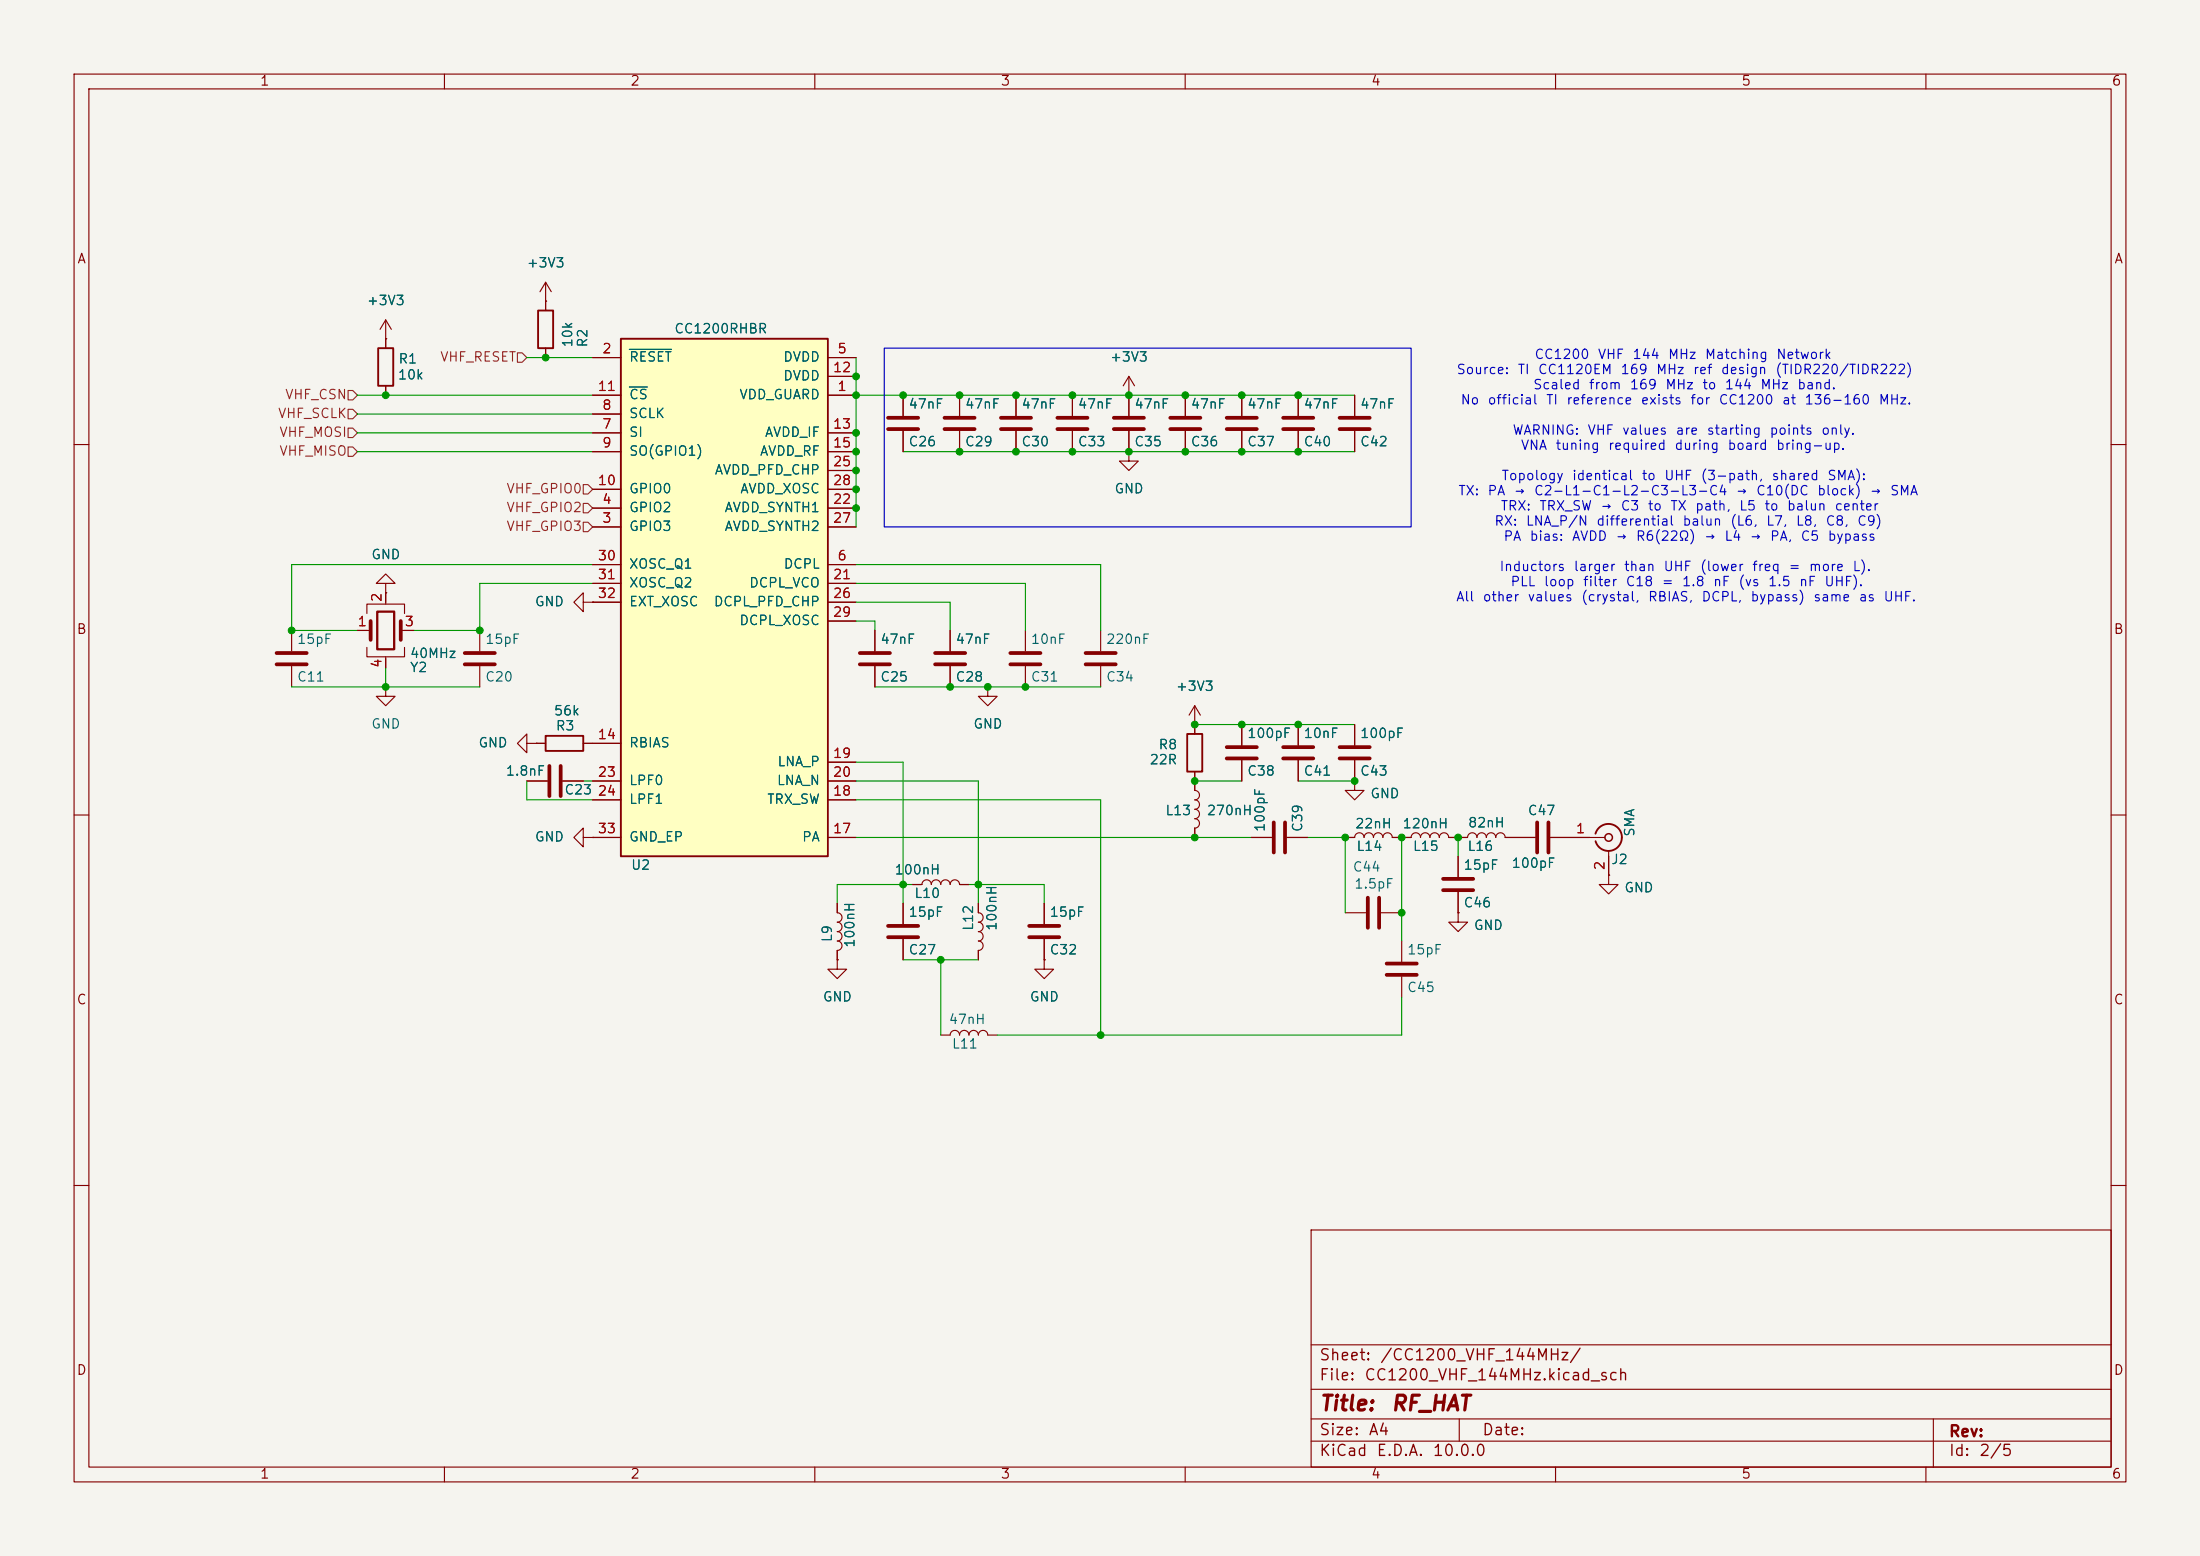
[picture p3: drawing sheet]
<svg xmlns="http://www.w3.org/2000/svg" width="297mm" height="210mm" viewBox="0 0 297 210" stroke-linecap="round" stroke-linejoin="round" font-family="sans-serif">
<path d="M0 0h297v210h-297z" fill="#f5f4ef" stroke="#f5f4ef" stroke-width=".14"/>
<g fill="none" stroke="#840000" stroke-width=".15">
<path d="M10 10h277v190h-277zM12 12h273v186h-273zM60 10v2M110 10v2M160 10v2M210 10v2M260 10v2M52.1 45.7h.1M52.1 43.2l-.8 1.3M52.1 43.2l.7 1.3M52.1 43.2v2.5M121.9 53.3v2.8"/>
<path d="M121.9 58.2v2.8M129.5 53.3v2.8M129.5 58.2v2.8M137.2 53.3v2.8M137.2 58.2v2.8M144.8 53.3v2.8M144.8 58.2v2.8M10 60h2M152.4 61v1.2h1.3l-1.3 1.3-1.3-1.3h1.3M152.4 61h.1M285 60h2M128.3 85.1v2.8"/>
<path d="M128.3 89.9v2.8M133.3 92.7v1.3h1.3l-1.3 1.3-1.2-1.3h1.2M133.3 92.7h.1M138.4 85.1v2.8M138.4 89.9v2.8M148.6 85.1v2.8M148.6 89.9v2.8M10 110h2M189.2 113h1.3a.64 .64 0 0 1 .6-.6 .64 .64 0 0 1 .7 .6 .64 .64 0 0 1 .6-.6 .64 .64 0 0 1 .6 .6 .64 .64 0 0 1 .7-.6 .64 .64 0 0 1 .6 .6 .64 .64 0 0 1 .6-.6 .64 .64 0 0 1 .7 .6h1.2M212.1 113h4.6M217.2 118.1v1.3h1.2l-1.2 1.3-1.3-1.3h1.3M217.2 118.1h.1"/>
<path d="M217.2 114.8v3.3M285 110h2M113 121.9v1.3a.64 .64 0 0 1 .7 .6 .64 .64 0 0 1-.7 .7 .64 .64 0 0 1 .7 .6 .64 .64 0 0 1-.7 .6M113 125.7a.64 .64 0 0 1 .7 .7 .64 .64 0 0 1-.7 .6 .64 .64 0 0 1 .7 .6 .64 .64 0 0 1-.7 .7v1.2M113 129.5v1.3h1.3l-1.3 1.3-1.2-1.3h1.2M113 129.5h.1M121.9 121.9v2.8M121.9 126.7v2.8M127 139.7h1.3a.64 .64 0 0 1 .6-.6 .64 .64 0 0 1 .6 .6 .64 .64 0 0 1 .7-.6 .64 .64 0 0 1 .6 .6 .64 .64 0 0 1 .6-.6 .64 .64 0 0 1 .7 .6 .64 .64 0 0 1 .6-.6 .64 .64 0 0 1 .6 .6h1.3M141 129.5v1.3h1.2l-1.2 1.3-1.3-1.3h1.3M141 129.5h.1M10 160h2"/>
<path d="M177 166h108v32h-108zM285 160h2M60 198v2M110 198v2M160 198v2M177 194.5h108M177 191.5h108M177 187.5h108M177 181.5h108M197 191.5v3M210 198v2M260 198v2"/>
<path d="M261 191.5v6.5"/>
</g>
<g fill="none" stroke="#840000" stroke-width=".51">
<path d="M119.9 56.4h4.1M119.9 57.9h4.1M127.5 56.4h4.1M127.5 57.9h4.1M135.1 56.4h4.1M135.1 57.9h4.1M142.7 56.4h4.1M142.7 57.9h4.1M126.2 88.1h4.1M126.2 89.7h4.1M136.4 88.1h4.1M136.4 89.7h4.1"/>
<path d="M146.6 88.1h4M146.6 89.7h4M119.9 125h4.1M119.9 126.5h4.1"/>
</g>
<path d="M215.4 112.5a1.82 1.82 0 0 1 2-1.3 1.82 1.82 0 0 1 1.6 1.8M218.9 113a1.81 1.81 0 0 1-1.5 1.8 1.81 1.81 0 0 1-2-1.3" fill="none" stroke="#840000" stroke-width=".25"/>
<circle cx="217.2" cy="113" r=".51" fill="none" stroke="#840000" stroke-width=".2"/>
<path d="M83.8 45.7h28v69.9h-28z" fill="#ffffc2"/>
<path d="M51.1 47h2v5.1h-2zM72.6 41.9h2.1v5.1h-2.1zM83.8 45.7h28v69.9h-28zM73.7 99.3h5v2h-5zM160.3 99.1h2v5h-2z" fill="none" stroke="#840000" stroke-width=".25"/>
<g fill="none" stroke="#840000" stroke-width=".15">
<path d="M73.7 38.1l-.8 1.3M73.7 38.1l.7 1.3M73.7 38.1v3.8M52.1 45.7h.1M52.1 45.7v1.3M52.1 52.1v1.2M73.7 40.6h.1M73.7 47v1.3M80 53.3h3.8M80 48.3h3.8M80 58.4h3.8M80 55.9h3.8"/>
<path d="M111.8 53.3h3.8M111.8 48.3h3.8M111.8 58.4h3.8M111.8 50.8h3.8M121.9 53.3v2.8M121.9 58.2v2.8M129.5 53.3v2.8M129.5 58.2v2.8M137.2 53.3v2.8M137.2 58.2v2.8M144.8 53.3v2.8M144.8 58.2v2.8"/>
<path d="M152.4 53.3h.1M152.4 50.8l-.8 1.3M152.4 50.8l.8 1.3M152.4 50.8v5.3M152.4 58.2v2.8M160 53.3v2.8M160 58.2v2.8M167.6 53.3v2.8M167.6 58.2v2.8M175.3 53.3v2.8M175.3 58.2v2.8M182.9 53.3v2.8"/>
<path d="M182.9 58.2v2.8M52.1 78.7h1.2l-1.2-1.2-1.3 1.2h1.3v1.3M80 71.1h3.8M80 68.6h3.8M80 76.2h3.8M80 61h3.8M80 66h3.8M80 78.7h3.8M111.8 71.1h3.8M111.8 68.6h3.8M111.8 76.2h3.8M111.8 61h3.8"/>
<path d="M111.8 66h3.8M111.8 78.7h3.8M111.8 63.5h3.8M152.4 61h.1M39.4 85.1v2.8M39.4 89.9v2.8M48.3 85.1h1.7M49.5 82.8v-1.3h5.1v1.3M49.5 87.4v1.2h5.1v-1.2M52.1 80h.1M52.1 92.7v1.3h1.2l-1.2 1.3-1.3-1.3h1.3M52.1 92.7h.1"/>
<path d="M52.1 80v1.5M52.1 88.6v1.6M54.1 85.1h1.8M64.8 85.1v2.8M64.8 89.9v2.8M78.7 81.3v-1.3l-1.2 1.3 1.2 1.3v-1.3h1.3M80 81.3h.1M80 81.3h3.8M111.8 81.3h3.8M111.8 83.8h3.8M118.1 85.1v2.8M118.1 89.9v2.8"/>
<path d="M128.3 85.1v2.8M128.3 89.9v2.8M133.3 92.7h.1M161.3 97.8h.1M161.3 95.3v3.8M161.3 95.3l-.8 1.2M161.3 95.3l.8 1.2M167.6 97.8v2.8M175.3 97.8v2.8M182.9 97.8v2.8M71.1 100.3v-1.2l-1.3 1.2 1.3 1.3v-1.3h1.3M71.1 105.4h2.8"/>
<path d="M72.4 100.3h.1M72.4 100.3h1.3M75.9 105.4h2.8M78.7 113v-1.2l-1.2 1.2 1.2 1.3v-1.3h1.3M78.7 100.3h5.1M80 113h.1M80 113h3.8M80 108h3.8M80 105.4h3.8M111.8 113h3.8M111.8 108h3.8M111.8 102.9h3.8"/>
<path d="M111.8 105.4h3.8M123.2 119.4h1.3a.64 .64 0 0 1 .6-.7 .64 .64 0 0 1 .6 .7 .64 .64 0 0 1 .7-.7 .64 .64 0 0 1 .6 .7 .64 .64 0 0 1 .6-.7 .64 .64 0 0 1 .7 .7 .64 .64 0 0 1 .6-.7 .64 .64 0 0 1 .6 .7h1.3M161.3 104.1v2.6a.64 .64 0 0 1 .6 .6 .64 .64 0 0 1-.6 .7M161.3 108a.64 .64 0 0 1 .6 .6 .64 .64 0 0 1-.6 .6 .64 .64 0 0 1 .6 .7 .64 .64 0 0 1-.6 .6 .64 .64 0 0 1 .6 .6 .64 .64 0 0 1-.6 .7M161.3 111.8v1.2M167.6 102.6v2.8M168.9 113h2.8M173.7 113h2.8M175.3 102.6v2.8M181.6 113h1.3a.64 .64 0 0 1 .6-.6 .64 .64 0 0 1 .6 .6 .64 .64 0 0 1 .7-.6 .64 .64 0 0 1 .6 .6 .64 .64 0 0 1 .7-.6 .64 .64 0 0 1 .6 .6 .64 .64 0 0 1 .6-.6 .64 .64 0 0 1 .7 .6h2.5M182.9 105.4v1.3h1.2l-1.2 1.3-1.3-1.3h1.3M182.9 105.4h.1"/>
<path d="M182.9 102.6v2.8M195.6 113h2.5a.64 .64 0 0 1 .7-.6 .64 .64 0 0 1 .6 .6 .64 .64 0 0 1 .6-.6 .64 .64 0 0 1 .7 .6 .64 .64 0 0 1 .6-.6 .64 .64 0 0 1 .6 .6 .64 .64 0 0 1 .7-.6 .64 .64 0 0 1 .6 .6h4.1M196.8 115.6v2.8M209.3 113h5.3M217.2 118.1h.1M217.2 115.6v2.5M113 129.5h.1M113 121.9v1.3M113 128.3v1.2M121.9 121.9v2.8M121.9 126.7v2.8M132.1 121.9v1.3a.64 .64 0 0 1 .6 .6 .64 .64 0 0 1-.6 .7 .64 .64 0 0 1 .6 .6 .64 .64 0 0 1-.6 .6"/>
<path d="M132.1 125.7a.64 .64 0 0 1 .6 .7 .64 .64 0 0 1-.6 .6 .64 .64 0 0 1 .6 .6 .64 .64 0 0 1-.6 .7v1.2M141 129.5h.1M141 121.9v2.8M141 126.7v2.8M181.6 123.2h2.8M186.4 123.2h2.8M189.2 127v2.8M189.2 131.8v2.8M196.8 123.2v1.3h1.3l-1.3 1.2-1.2-1.2h1.2M196.8 123.2h.1M196.8 120.4v2.8"/>
</g>
<path d="M85 47.2h5.7M85 52.2h2.4" fill="none" stroke="#006464" stroke-width=".15"/>
<g fill="none" stroke="#840000" stroke-width=".51">
<path d="M150.4 56.4h4M150.4 57.9h4M158 56.4h4.1M158 57.9h4.1M165.6 56.4h4.1M165.6 57.9h4.1M173.2 56.4h4.1M173.2 57.9h4.1M180.8 56.4h4.1M180.8 57.9h4.1M37.3 88.1h4.1M37.3 89.7h4.1"/>
<path d="M50 83.8v2.6M54.1 83.8v2.6M62.7 88.1h4.1M62.7 89.7h4.1M116.1 88.1h4M116.1 89.7h4M74.2 103.4v4M75.7 103.4v4M165.6 100.8h4.1M165.6 102.4h4.1M172 111v4.1M173.2 100.8h4.1"/>
<path d="M173.2 102.4h4.1M173.5 111v4.1M180.8 100.8h4.1M180.8 102.4h4.1M194.8 118.6h4.1M207.5 111v4.1M209 111v4.1M138.9 125h4.1M138.9 126.5h4.1M184.7 121.2v4M186.2 121.2v4M187.2 130h4.1"/>
<path d="M187.2 131.6h4.1M194.8 120.1h4.1"/>
</g>
<path d="M50.9 82.6h2.3v5h-2.3z" fill="none" stroke="#840000" stroke-width=".3"/>
<path d="M47 55.2h.6l.7 .7-.7 .6h-.6zM47 57.8h.6l.7 .6-.7 .7h-.6zM47 52.7h.6l.7 .6-.7 .7h-.6zM69.8 47.6h.7l.6 .7-.6 .6h-.7zM47 60.3h.6l.7 .7-.7 .6h-.6zM78.7 67.9h.7l.6 .7-.6 .6h-.7zM78.7 70.5h.7l.6 .6-.6 .7h-.7zM78.7 65.4h.7l.6 .6-.6 .7h-.7z" fill="none" stroke="#725600" stroke-width=".15"/>
<g fill="none" stroke="#009600" stroke-width=".15">
<path d="M48.3 53.3h31.7M48.3 55.9h31.7M48.3 58.4h31.7M71.1 48.3h8.9M115.6 53.3h67.3M115.6 48.3v22.8M48.3 61h31.7M80 76.2h-40.6v8.9h8.9M80 78.7h-15.2v6.4h-8.9M115.6 76.2h33v8.9M115.6 78.7h22.8v6.4M121.9 61h61"/>
<path d="M39.4 92.7h25.4M52.1 90.2v2.5M115.6 81.3h12.7v3.8M115.6 83.8h2.5v1.3M118.1 92.7h30.5M161.3 97.8h21.6M71.1 105.4v2.6h8.9M78.7 105.4h1.3M115.6 102.9h6.3v19M115.6 105.4h16.5v16.5M115.6 108h33v31.7M115.6 113h53.3"/>
<path d="M123.2 119.4h-10.2v2.5M130.8 119.4h10.2v2.5M161.3 105.4h6.3M175.3 105.4h7.6M176.5 113h5.1v10.2M189.2 113v14M196.8 113v2.6M121.9 129.5h10.2M127 129.5v10.2M189.2 134.6v5.1h-54.6"/>
</g>
<path d="M119.4 47h71.1v24.1h-71.1z" fill="none" stroke="#0000c2" stroke-width=".15"/>
<g fill="#009600" stroke="#009600" stroke-width=".14">
<circle cx="189.2" cy="123.2" r=".46"/>
<circle cx="160" cy="53.3" r=".46"/>
<circle cx="167.6" cy="61" r=".46"/>
<circle cx="167.6" cy="53.3" r=".46"/>
<circle cx="161.3" cy="97.8" r=".46"/>
<circle cx="167.6" cy="97.8" r=".46"/>
<circle cx="161.3" cy="113" r=".46"/>
<circle cx="175.3" cy="97.8" r=".46"/>
<circle cx="161.3" cy="105.4" r=".46"/>
<circle cx="181.6" cy="113" r=".46"/>
<circle cx="196.8" cy="113" r=".46"/>
<circle cx="137.2" cy="61" r=".46"/>
<circle cx="121.9" cy="53.3" r=".46"/>
<circle cx="115.6" cy="50.8" r=".46"/>
<circle cx="115.6" cy="58.4" r=".46"/>
<circle cx="115.6" cy="53.3" r=".46"/>
<circle cx="129.5" cy="53.3" r=".46"/>
<circle cx="144.8" cy="61" r=".46"/>
<circle cx="137.2" cy="53.3" r=".46"/>
<circle cx="129.5" cy="61" r=".46"/>
<circle cx="138.4" cy="92.7" r=".46"/>
<circle cx="133.3" cy="92.7" r=".46"/>
<circle cx="128.3" cy="92.7" r=".46"/>
<circle cx="115.6" cy="61" r=".46"/>
<circle cx="115.6" cy="63.5" r=".46"/>
<circle cx="115.6" cy="68.6" r=".46"/>
<circle cx="115.6" cy="66" r=".46"/>
<circle cx="189.2" cy="113" r=".46"/>
<circle cx="121.9" cy="119.4" r=".46"/>
<circle cx="148.6" cy="139.7" r=".46"/>
<circle cx="127" cy="129.5" r=".46"/>
<circle cx="182.9" cy="105.4" r=".46"/>
<circle cx="132.1" cy="119.4" r=".46"/>
<circle cx="52.1" cy="92.7" r=".46"/>
<circle cx="39.4" cy="85.1" r=".46"/>
<circle cx="64.8" cy="85.1" r=".46"/>
<circle cx="152.4" cy="61" r=".46"/>
<circle cx="152.4" cy="53.3" r=".46"/>
<circle cx="160" cy="61" r=".46"/>
<circle cx="144.8" cy="53.3" r=".46"/>
<circle cx="175.3" cy="61" r=".46"/>
<circle cx="175.3" cy="53.3" r=".46"/>
<circle cx="73.7" cy="48.3" r=".46"/>
<circle cx="52.1" cy="53.3" r=".46"/>
</g>
<g font-size="2" fill="#840000">
<text x="178" y="190.9">Title:</text>
<text x="187.7" y="190.9">RF_HAT</text>
</g>
<g font-size="1.5" fill="#840000">
<text x="178" y="184">Sheet:</text>
<text x="186.2" y="184">/CC1200_VHF_144MHz/</text>
<text x="178" y="186.7">File:</text>
<text x="184.1" y="186.7">CC1200_VHF_144MHz.kicad_sch</text>
<text x="178" y="196.9">KiCad</text>
<text x="178" y="194.1">Size:</text>
<text x="184.7" y="194.1">A4</text>
<text x="185.7" y="196.9">E.D.A.</text>
<text x="193.3" y="196.9">10.0.0</text>
<text x="200" y="194.1">Date:</text>
<text x="263" y="194.3">Rev:</text>
<text x="263" y="196.9">Id:</text>
<text x="267.1" y="196.9">2/5</text>
</g>
<g font-size="1.3" fill="#840000">
<text x="35" y="11.9">1</text>
<text x="85" y="11.9">2</text>
<text x="135" y="11.9">3</text>
<text x="185" y="11.9">4</text>
<text x="235" y="11.9">5</text>
<text x="285" y="11.9">6</text>
<text x="10.3" y="35.9">A</text>
<text x="285.3" y="35.9">A</text>
<text x="10.3" y="85.9">B</text>
<text x="285.3" y="85.9">B</text>
<text x="10.3" y="135.9">C</text>
<text x="285.3" y="135.9">C</text>
<text x="10.3" y="185.9">D</text>
<text x="285.3" y="185.9">D</text>
<text x="35" y="199.9">1</text>
<text x="85" y="199.9">2</text>
<text x="135" y="199.9">3</text>
<text x="185" y="199.9">4</text>
<text x="235" y="199.9">5</text>
<text x="285" y="199.9">6</text>
</g>
<g font-size="1.3" fill="#006464">
<text x="49.4" y="41.5">+3V3</text>
<text x="71" y="36.4">+3V3</text>
<text x="77.6" y="47" transform="rotate(-90 77.6 47)">10k</text>
<text x="79.6" y="47" transform="rotate(-90 79.6 47)">R2</text>
<text x="90.9" y="45.3">CC1200RHBR</text>
<text x="53.6" y="51.5">10k</text>
<text x="53.7" y="49.4">R1</text>
<text x="84.8" y="49.1">RESET</text>
<text x="105.6" y="49.1">DVDD</text>
<text x="105.6" y="51.7">DVDD</text>
<text x="149.8" y="49.1">+3V3</text>
<text x="84.8" y="59.3">SI</text>
<text x="84.8" y="56.7">SCLK</text>
<text x="84.8" y="54.2">CS</text>
<text x="99.7" y="54.2">VDD_GUARD</text>
<text x="103.2" y="59.3">AVDD_IF</text>
<text x="122.6" y="55.5">47nF</text>
<text x="130.2" y="55.5">47nF</text>
<text x="137.8" y="55.5">47nF</text>
<text x="145.4" y="55.5">47nF</text>
<text x="153" y="55.5">47nF</text>
<text x="160.7" y="55.5">47nF</text>
<text x="168.3" y="55.5">47nF</text>
<text x="175.9" y="55.5">47nF</text>
<text x="183.5" y="55.5">47nF</text>
<text x="84.8" y="61.8">SO(GPIO1)</text>
<text x="96.4" y="64.4">AVDD_PFD_CHP</text>
<text x="102.5" y="61.8">AVDD_RF</text>
<text x="122.6" y="60.6">C26</text>
<text x="130.2" y="60.6">C29</text>
<text x="137.8" y="60.6">C30</text>
<text x="145.4" y="60.6">C33</text>
<text x="153" y="60.6">C35</text>
<text x="160.7" y="60.6">C36</text>
<text x="168.3" y="60.6">C37</text>
<text x="175.9" y="60.6">C40</text>
<text x="183.5" y="60.6">C42</text>
<text x="84.8" y="72">GPIO3</text>
<text x="84.8" y="69.4">GPIO2</text>
<text x="84.8" y="66.9">GPIO0</text>
<text x="97.7" y="69.4">AVDD_SYNTH1</text>
<text x="97.7" y="72">AVDD_SYNTH2</text>
<text x="99.8" y="66.9">AVDD_XOSC</text>
<text x="150.4" y="66.9">GND</text>
<text x="50" y="75.8">GND</text>
<text x="84.8" y="77.1">XOSC_Q1</text>
<text x="105.7" y="77.1">DCPL</text>
<text x="72.1" y="82.1">GND</text>
<text x="84.8" y="79.6">XOSC_Q2</text>
<text x="84.8" y="82.1">EXT_XOSC</text>
<text x="96.3" y="82.1">DCPL_PFD_CHP</text>
<text x="101" y="79.6">DCPL_VCO</text>
<text x="40" y="87.2">15pF</text>
<text x="55.3" y="89.1">40MHz</text>
<text x="65.4" y="87.2">15pF</text>
<text x="99.7" y="84.7">DCPL_XOSC</text>
<text x="118.8" y="87.2">47nF</text>
<text x="128.9" y="87.2">47nF</text>
<text x="139.1" y="87.2">10nF</text>
<text x="149.2" y="87.2">220nF</text>
<text x="40" y="92.3">C11</text>
<text x="55.3" y="91">Y2</text>
<text x="65.4" y="92.3">C20</text>
<text x="118.8" y="92.3">C25</text>
<text x="128.9" y="92.3">C28</text>
<text x="139.1" y="92.3">C31</text>
<text x="149.2" y="92.3">C34</text>
<text x="158.6" y="93.6">+3V3</text>
<text x="50" y="98.7">GND</text>
<text x="64.5" y="101.2">GND</text>
<text x="74.7" y="96.9">56k</text>
<text x="74.9" y="98.9">R3</text>
<text x="84.8" y="101.2">RBIAS</text>
<text x="131.3" y="98.7">GND</text>
<text x="156.3" y="101.4">R8</text>
<text x="168.3" y="99.9">100pF</text>
<text x="175.9" y="99.9">10nF</text>
<text x="183.5" y="99.9">100pF</text>
<text x="68.2" y="105">1.8nF</text>
<text x="76.1" y="107.5">C23</text>
<text x="84.8" y="106.3">LPF0</text>
<text x="104.8" y="106.3">LNA_N</text>
<text x="104.9" y="103.7">LNA_P</text>
<text x="155.1" y="103.5">22R</text>
<text x="168.3" y="105">C38</text>
<text x="175.9" y="105">C41</text>
<text x="183.5" y="105">C43</text>
<text x="72.1" y="113.9">GND</text>
<text x="84.8" y="108.8">LPF1</text>
<text x="84.8" y="113.9">GND_EP</text>
<text x="103.5" y="108.8">TRX_SW</text>
<text x="108.2" y="113.9">PA</text>
<text x="157.2" y="110.3">L13</text>
<text x="162.8" y="110.3">270nH</text>
<text x="171" y="112.4" transform="rotate(-90 171 112.4)">100pF</text>
<text x="176.1" y="112.4" transform="rotate(-90 176.1 112.4)">C39</text>
<text x="182.8" y="112.1">22nH</text>
<text x="184.9" y="108.1">GND</text>
<text x="189.3" y="112.1">120nH</text>
<text x="198.1" y="112">82nH</text>
<text x="206.2" y="110.3">C47</text>
<text x="221" y="113" transform="rotate(-90 221 113)">SMA</text>
<text x="85.1" y="117.7">U2</text>
<text x="120.7" y="118.3">100nH</text>
<text x="182.5" y="118">C44</text>
<text x="183" y="115.2">L14</text>
<text x="190.6" y="115.2">L15</text>
<text x="197.5" y="117.7">15pF</text>
<text x="198" y="115.2">L16</text>
<text x="204" y="117.4">100pF</text>
<text x="217.4" y="116.9">J2</text>
<text x="122.6" y="124.1">15pF</text>
<text x="123.3" y="121.5">L10</text>
<text x="131.7" y="125.7" transform="rotate(-90 131.7 125.7)">L12</text>
<text x="134.8" y="125.7" transform="rotate(-90 134.8 125.7)">100nH</text>
<text x="141.6" y="124.1">15pF</text>
<text x="182.7" y="120.2">1.5pF</text>
<text x="197.5" y="122.8">C46</text>
<text x="198.9" y="125.8">GND</text>
<text x="219.2" y="120.8">GND</text>
<text x="112.6" y="127.2" transform="rotate(-90 112.6 127.2)">L9</text>
<text x="115.7" y="128" transform="rotate(-90 115.7 128)">100nH</text>
<text x="122.6" y="129.1">C27</text>
<text x="141.6" y="129.1">C32</text>
<text x="189.9" y="129.1">15pF</text>
<text x="111" y="135.5">GND</text>
<text x="138.9" y="135.5">GND</text>
<text x="189.9" y="134.2">C45</text>
<text x="128" y="138.5">47nH</text>
<text x="128.4" y="141.8">L11</text>
</g>
<g font-size="1.3" fill="#725600">
<text x="59.3" y="49.1">VHF_RESET</text>
<text x="37.4" y="56.7">VHF_SCLK</text>
<text x="37.6" y="59.3">VHF_MOSI</text>
<text x="38.4" y="54.2">VHF_CSN</text>
<text x="37.6" y="61.8">VHF_MISO</text>
<text x="68.3" y="69.4">VHF_GPIO2</text>
<text x="68.3" y="72">VHF_GPIO3</text>
<text x="68.3" y="66.9">VHF_GPIO0</text>
</g>
<g font-size="1.3" fill="#a90000">
<text x="80.6" y="53.1">11</text>
<text x="81.2" y="48">2</text>
<text x="112.4" y="50.5">12</text>
<text x="113" y="53.1">1</text>
<text x="113" y="48">5</text>
<text x="81.2" y="58.2">7</text>
<text x="81.2" y="55.6">8</text>
<text x="112.4" y="58.2">13</text>
<text x="80.6" y="65.8">10</text>
<text x="81.2" y="60.7">9</text>
<text x="112.4" y="60.7">15</text>
<text x="112.4" y="63.2">25</text>
<text x="112.4" y="65.8">28</text>
<text x="81.2" y="70.9">3</text>
<text x="81.2" y="68.3">4</text>
<text x="112.4" y="68.3">22</text>
<text x="112.4" y="70.9">27</text>
<text x="80.6" y="75.9">30</text>
<text x="113" y="75.9">6</text>
<text x="51.8" y="81.4" transform="rotate(-90 51.8 81.4)">2</text>
<text x="80.6" y="78.5">31</text>
<text x="80.6" y="81">32</text>
<text x="112.4" y="78.5">21</text>
<text x="112.4" y="81">26</text>
<text x="112.4" y="83.6">29</text>
<text x="48.2" y="84.8">1</text>
<text x="54.5" y="84.8">3</text>
<text x="51.8" y="90.2" transform="rotate(-90 51.8 90.2)">4</text>
<text x="80.6" y="100.1">14</text>
<text x="80.6" y="105.2">23</text>
<text x="80.6" y="107.7">24</text>
<text x="112.4" y="107.7">18</text>
<text x="112.4" y="102.6">19</text>
<text x="112.4" y="105.2">20</text>
<text x="80.6" y="112.8">33</text>
<text x="112.4" y="112.8">17</text>
<text x="212.7" y="112.8">1</text>
<text x="216.9" y="117.5" transform="rotate(-90 216.9 117.5)">2</text>
</g>
<g font-size="1.3" fill="#0000c2">
<text x="196.5" y="50.8">Source:</text>
<text x="204.8" y="50.8">TI</text>
<text x="206.9" y="52.9">Scaled</text>
<text x="207.1" y="48.8">CC1200</text>
<text x="207.5" y="50.8">CC1120EM</text>
<text x="214.4" y="52.9">from</text>
<text x="215.6" y="48.8">VHF</text>
<text x="218.7" y="50.8">169</text>
<text x="219.9" y="52.9">169</text>
<text x="220.3" y="48.8">144</text>
<text x="223.5" y="50.8">MHz</text>
<text x="224.7" y="52.9">MHz</text>
<text x="225.1" y="48.8">MHz</text>
<text x="228.5" y="50.8">ref</text>
<text x="229.7" y="52.9">to</text>
<text x="230.1" y="48.8">Matching</text>
<text x="232.2" y="50.8">design</text>
<text x="232.8" y="52.9">144</text>
<text x="237.6" y="52.9">MHz</text>
<text x="239.6" y="50.8">(TIDR220/TIDR222)</text>
<text x="239.7" y="48.8">Network</text>
<text x="242.5" y="52.9">band.</text>
<text x="197.1" y="54.9">No</text>
<text x="200.7" y="54.9">official</text>
<text x="204.1" y="59">WARNING:</text>
<text x="208.6" y="54.9">TI</text>
<text x="211.4" y="54.9">reference</text>
<text x="214.2" y="59">VHF</text>
<text x="218.9" y="59">values</text>
<text x="221.4" y="54.9">exists</text>
<text x="226.1" y="59">are</text>
<text x="228.1" y="54.9">for</text>
<text x="230.3" y="59">starting</text>
<text x="231.9" y="54.9">CC1200</text>
<text x="238.8" y="59">points</text>
<text x="240.5" y="54.9">at</text>
<text x="243.5" y="54.9">136-160</text>
<text x="245.8" y="59">only.</text>
<text x="253.5" y="54.9">MHz.</text>
<text x="202.6" y="65.1">Topology</text>
<text x="205.2" y="61">VNA</text>
<text x="209.9" y="61">tuning</text>
<text x="212.1" y="65.1">identical</text>
<text x="217" y="61">required</text>
<text x="221.5" y="65.1">to</text>
<text x="224.6" y="65.1">UHF</text>
<text x="226" y="61">during</text>
<text x="229.5" y="65.1">(3-path,</text>
<text x="233.1" y="61">board</text>
<text x="239.1" y="65.1">shared</text>
<text x="239.7" y="61">bring-up.</text>
<text x="246.6" y="65.1">SMA):</text>
<text x="196.8" y="67.2">TX:</text>
<text x="200.7" y="67.2">PA</text>
<text x="201.6" y="71.3">RX:</text>
<text x="202.5" y="69.2">TRX:</text>
<text x="204.3" y="67.2">→</text>
<text x="205.9" y="71.3">LNA_P/N</text>
<text x="207" y="67.2">C2-L1-C1-L2-C3-L3-C4</text>
<text x="207.7" y="69.2">TRX_SW</text>
<text x="215.4" y="71.3">differential</text>
<text x="216" y="69.2">→</text>
<text x="218.7" y="69.2">C3</text>
<text x="222.4" y="69.2">to</text>
<text x="225.4" y="69.2">TX</text>
<text x="227" y="71.3">balun</text>
<text x="228.7" y="69.2">path,</text>
<text x="233.5" y="71.3">(L6,</text>
<text x="234.2" y="67.2">→</text>
<text x="234.7" y="69.2">L5</text>
<text x="237" y="67.2">C10(DC</text>
<text x="238.1" y="69.2">to</text>
<text x="238.3" y="71.3">L7,</text>
<text x="241.1" y="69.2">balun</text>
<text x="242.4" y="71.3">L8,</text>
<text x="245.2" y="67.2">block)</text>
<text x="246.4" y="71.3">C8,</text>
<text x="247.6" y="69.2">center</text>
<text x="250.6" y="71.3">C9)</text>
<text x="252.3" y="67.2">→</text>
<text x="255.1" y="67.2">SMA</text>
<text x="202.3" y="77.4">Inductors</text>
<text x="202.9" y="73.3">PA</text>
<text x="206.4" y="73.3">bias:</text>
<text x="212.1" y="73.3">AVDD</text>
<text x="212.3" y="77.4">larger</text>
<text x="218" y="73.3">→</text>
<text x="219.1" y="77.4">than</text>
<text x="220.7" y="73.3">R6(22Ω)</text>
<text x="224.5" y="77.4">UHF</text>
<text x="229.4" y="77.4">(lower</text>
<text x="230" y="73.3">→</text>
<text x="232.7" y="73.3">L4</text>
<text x="236.1" y="73.3">→</text>
<text x="236.4" y="77.4">freq</text>
<text x="238.9" y="73.3">PA,</text>
<text x="241.4" y="77.4">=</text>
<text x="243" y="73.3">C5</text>
<text x="244.1" y="77.4">more</text>
<text x="246.6" y="73.3">bypass</text>
<text x="250" y="77.4">L).</text>
<text x="196.5" y="81.5">All</text>
<text x="200.1" y="81.5">other</text>
<text x="203.8" y="79.4">PLL</text>
<text x="206.1" y="81.5">values</text>
<text x="208.3" y="79.4">loop</text>
<text x="213.4" y="81.5">(crystal,</text>
<text x="213.6" y="79.4">filter</text>
<text x="219.4" y="79.4">C18</text>
<text x="222.4" y="81.5">RBIAS,</text>
<text x="224.2" y="79.4">=</text>
<text x="227" y="79.4">1.8</text>
<text x="229.6" y="81.5">DCPL,</text>
<text x="231.2" y="79.4">nF</text>
<text x="234.6" y="79.4">(vs</text>
<text x="236.2" y="81.5">bypass)</text>
<text x="238.6" y="79.4">1.5</text>
<text x="242.8" y="79.4">nF</text>
<text x="244.7" y="81.5">same</text>
<text x="246.2" y="79.4">UHF).</text>
<text x="250.8" y="81.5">as</text>
<text x="254.2" y="81.5">UHF.</text>
</g>
</svg>
